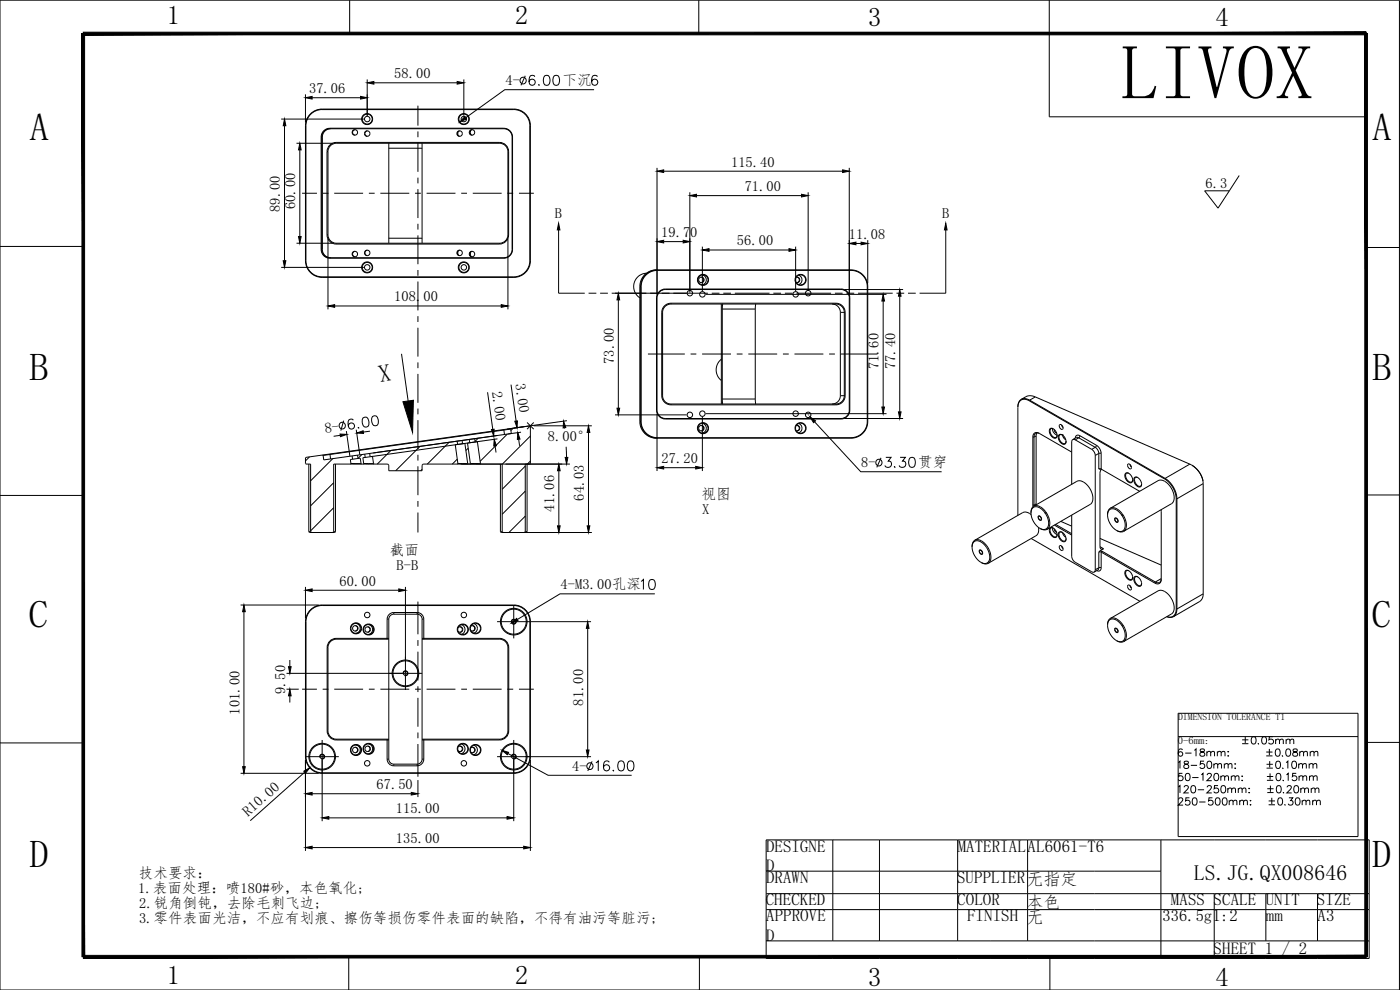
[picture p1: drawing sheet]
<svg xmlns="http://www.w3.org/2000/svg" width="420mm" height="297mm" viewBox="0 0 420 297" stroke-linecap="round" stroke-linejoin="round" font-family="sans-serif">
<!-- layer: 0 -->
<g fill="none" stroke="#000" stroke-width=".3">
<path d="M0 .1h420v296.9h-420zM104.9 .1v10M209.7 .1v10M314.9 .1v34.9h95.1M84.4 35.7h24.8M85.4 37.7v40.5M91.7 28.3v8.4M91.7 37.7v40.5M91.7 37.7h.1M91.8 37.7v40.5M93.7 29.3h14.5M96.7 32.9h57.5"/>
<path d="M96.7 32.9a4.9 4.9 0 0 0-4.9 4.8M96.7 32.7v.2M96.7 32.7h57.5M96.7 32.7a5 5 0 0 0-5 5M99 38.5a2.64 2.64 0 0 0-2.6 2.6M99 38.5v.1M99 38.5h52.2M99 38.6a2.49 2.49 0 0 0-2.4 2.5v33.7a2.49 2.49 0 0 0 2.4 2.5M99 38.6a2.5 2.5 0 0 0-2.3 2.5M99 38.6h52.2M99.2 38.6h-.2M110.2 39.3a.82 .82 0 0 1 .8 .8 .82 .82 0 0 1-.8 .8"/>
<path d="M110.2 39.3a.82 .82 0 0 0-.8 .8 .82 .82 0 0 0 .8 .8M110.2 23.8v10.9M110.2 39.3a.83 .83 0 0 0-.7 .8 .83 .83 0 0 0 .7 .8M110.3 39.3h.1M111.7 35.7h.1M112.2 24.8h25M137.5 39.5v1.2M137.5 35.7a1.65 1.65 0 0 0 1.7 1.7 1.65 1.65 0 0 0 1.6-1.7M137.5 35.7a1.65 1.65 0 0 1 1.7-1.6 1.65 1.65 0 0 1 1.6 1.6M137.5 35.7h.2M138 39.3a.83 .83 0 0 0-.7 .8 .83 .83 0 0 0 .7 .8M138 39.3h.1"/>
<path d="M139.2 23.8v10.9M140.7 35.7h.1M141.3 39l-.1 .7 .1 .7M151.2 38.5a2.64 2.64 0 0 1 2.6 2.6M151.2 38.5v.1M151.2 38.6a2.49 2.49 0 0 1 2.5 2.5M154.2 32.9a4.9 4.9 0 0 1 4.8 4.8M154.2 32.7v.2M154.2 32.7a5 5 0 0 1 5 5M157.6 22.7l-1.3 2.9M159 37.7h.2M159 37.7v40.5"/>
<path d="M159.2 37.7v40.5M160.5 23a.9 .9 0 0 0-1.3-.3 1.8 1.8 0 0 0 .4 2.9 .93 .93 0 0 0 1-.9 .93 .93 0 0 0-.8-1 .93 .93 0 0 0-1 .9M161.8 25.3v.3l.1-.1M163.5 22.7a.98 .98 0 0 1 1.4 .5 2.44 2.44 0 0 1-.3 2.3 .98 .98 0 0 1-1.4-.5 2.52 2.52 0 0 1 .3-2.3zM166.3 22.7a.98 .98 0 0 1 1.5 .5 2.44 2.44 0 0 1-.3 2.3 .98 .98 0 0 1-1.4-.5 2.52 2.52 0 0 1 .2-2.3zM178.3 26.9h-26.8l-11.9 8.5M179.3 23a.9 .9 0 0 0-1.3-.3 1.8 1.8 0 0 0 .4 2.9 .93 .93 0 0 0 1-.9 .93 .93 0 0 0-.8-1 .93 .93 0 0 0-1 .9M89 43h10.9M90 45v26M96.4 41.1v33.7M96.4 41.1h.3M96.7 41.1v33.7"/>
<path d="M98.1 45.5v25M98.1 45.5h.3M98.4 45.5v25M100.9 42.7v.3M100.9 42.7h49M100.9 42.7a2.75 2.75 0 0 0-2.8 2.8M100.9 43h49M100.9 43a2.5 2.5 0 0 0-2.5 2.5M110.3 40.9h.1M116.7 43v30M116.7 44.5h10M126.7 43v30"/>
<path d="M138 40.9h.1M149.9 42.7v.3M149.9 42.7a2.75 2.75 0 0 1 2.7 2.8M149.9 43a2.5 2.5 0 0 1 2.5 2.5M152.4 45.5v25M152.4 45.5h.2M152.6 45.5v25M153.7 41.1h.1M153.7 41.1v33.7M153.8 41.1v33.7M197.2 50.4v38M199.2 51.4h53.7"/>
<path d="M207 57.7v30.1M209 58.7h31.5M242.5 57.7v29.3M254.9 50.4v38M361.5 57.3h7.4l-3.4 5.1zM371.9 52.7l-3 4.6M0 73.9h25M89 73h10.9M91.7 78.2h.1M91.7 78.2a5 5 0 0 0 5 5M91.8 78.2a4.9 4.9 0 0 0 4.9 4.9M96.4 74.8a2.64 2.64 0 0 0 2.6 2.7"/>
<path d="M96.4 74.8h.3M96.7 74.8a2.48 2.48 0 0 0 2.3 2.5M98.1 70.5h.3M98.1 70.5a2.75 2.75 0 0 0 2.8 2.7M98.4 70.5a2.5 2.5 0 0 0 2.5 2.5M98.4 71.5v21.3M99 77.5h52.2M99 77.3v.2M99 77.3h52.2M99 77.3h.2M100.9 73.2h49M100.9 73h49"/>
<path d="M100.9 73v.2M110.2 75.1a.83 .83 0 0 1 .8 .8 .83 .83 0 0 1-.8 .8M110.2 75.1a.83 .83 0 0 0-.8 .8 .83 .83 0 0 0 .8 .8M110.2 75.1a.82 .82 0 0 0-.7 .8 .82 .82 0 0 0 .7 .8M110.3 76.7h.1M110.3 75.1h.1M116.7 71.5h10M137.5 75.3v1.2M138 75.1a.82 .82 0 0 0-.7 .8 .82 .82 0 0 0 .7 .8M138 76.7h.1M138 75.1h.1M141.3 75.5l-.1 .7 .1 .7"/>
<path d="M149.9 73v.2M151.2 77.3v.2M152.4 70.5a2.5 2.5 0 0 1-2.5 2.5M152.4 71.5v21.3M152.4 70.5h.2M152.6 70.5a2.75 2.75 0 0 1-2.7 2.7M153.7 74.8a2.49 2.49 0 0 1-2.5 2.5M153.7 74.8h.1M153.8 74.8a2.64 2.64 0 0 1-2.6 2.7M159 78.2h.2M159 78.2a4.9 4.9 0 0 1-4.8 4.9M159.2 78.2a5 5 0 0 1-5 5"/>
<path d="M167.6 69v19M199.2 72.5h5.8M210.8 74v13.3M212.8 75h24M238.8 74v13.3M256.9 73.1h1.5M260.4 72v13M283.8 69v19M410 74.3h10M84.4 80.2h24.8M96.7 83.1v.1M96.7 83.1h57.5"/>
<path d="M96.7 83.2h57.5M100.4 91.8h50M111.7 80.2h.1M137.5 80.2a1.65 1.65 0 0 1 1.7-1.6 1.65 1.65 0 0 1 1.6 1.6M137.5 80.2a1.65 1.65 0 0 0 1.7 1.7 1.65 1.65 0 0 0 1.6-1.7M137.5 80.2h.2M140.7 80.2h.1M154.2 83.1v.1M184.6 88h21.4M185.6 90v32.5M192 86v40.5M192 86h.4"/>
<path d="M192.4 86v40.5M194 82a4 4 0 0 0-3.7 2.9 4 4 0 0 0 1.7 4.5M197 89.4v33.7M197 89.4h.2M197.2 89.4v33.7M197.3 81.1a4.9 4.9 0 0 0-4.9 4.9M197.3 81.1v-.1a5 5 0 0 0-5 5v40.5a4.8 4.8 0 0 0 5 4.8M197.3 81.1h58.1M198.6 93.7v25M198.6 93.7h.3M198.9 93.7v25M199.7 86.7a2.65 2.65 0 0 0-2.7 2.7"/>
<path d="M199.7 86.9a2.5 2.5 0 0 0-2.5 2.5M201.4 91.2a2.51 2.51 0 0 0-2.5 2.5M201.4 91a2.78 2.78 0 0 0-2.8 2.7M201.4 91v.2M201.4 91.2h49.5M201.4 91h49.5M209.3 84a1.67 1.67 0 0 1 1.7-1.7 1.67 1.67 0 0 1 1.6 1.7M209.3 84a1.67 1.67 0 0 0 1.7 1.6 1.67 1.67 0 0 0 1.6-1.6M209.3 84h.2M209.5 84a1.52 1.52 0 0 0 1.5 1.5 1.52 1.52 0 0 0 1.5-1.5M209.5 84a1.52 1.52 0 0 1 1.5-1.5 1.52 1.52 0 0 1 1.5 1.5M210.4 83.2h.1"/>
<path d="M210.5 84.8h-.1M210.5 83.1v.1M210.5 83.2a.83 .83 0 0 1 .7 .8 .83 .83 0 0 1-.7 .8M210.5 83.1a.83 .83 0 0 0-.8 .9 .83 .83 0 0 0 .8 .8M210.5 83.1a.83 .83 0 0 1 .8 .9 .83 .83 0 0 1-.8 .8M210.5 84.8h.1M210.7 82.5a1.5 1.5 0 0 1 1.3 1.5 1.5 1.5 0 0 1-1.3 1.5M211.8 88.3h54.3M212.5 84h.1M216.5 91.2v30M216.8 92.7v27M216.8 92.7h9.9"/>
<path d="M217 91.2l-.2 1.5M226.7 92.7v27M226.9 91.2l-.2 1.5M238.6 84a1.67 1.67 0 0 0 1.7 1.6 1.67 1.67 0 0 0 1.6-1.6M238.6 84a1.67 1.67 0 0 1 1.7-1.7 1.67 1.67 0 0 1 1.6 1.7M238.6 84h.1M238.7 84a1.52 1.52 0 0 0 1.6 1.5 1.52 1.52 0 0 0 1.5-1.5M238.7 84a1.52 1.52 0 0 1 1.6-1.5 1.52 1.52 0 0 1 1.5 1.5M239 84.8h.2M239.1 83.2h.1M239.2 84.8h-.1M239.2 83.1v.1"/>
<path d="M239.2 83.1a.83 .83 0 0 1 .8 .9 .83 .83 0 0 1-.8 .8M239.2 83.1l-.2 .1M239.2 84.8h.1M239.2 83.2a.83 .83 0 0 1 .7 .8 .83 .83 0 0 1-.7 .8M239.7 82.6a1.5 1.5 0 0 1 1 1.4 1.5 1.5 0 0 1-1 1.4M241.8 84h.1M249.7 91.2a2.49 2.49 0 0 1 2.5 2.5M250.9 91a2.78 2.78 0 0 1 2.7 2.7M250.9 91.2a2.51 2.51 0 0 1 2.5 2.5v25a2.49 2.49 0 0 1-2.5 2.5M250.9 91v.2M252.2 93.7h1.4M252.2 93.7v25"/>
<path d="M252.4 86.7h-52.7l52.7 .2M252.4 86.7v.2M252.4 86.7a2.65 2.65 0 0 1 2.6 2.7M252.4 86.9a2.5 2.5 0 0 1 2.5 2.5M253.4 86.9h17.6M253.6 93.7v25M254.9 89.4v33.7M254.9 89.4h.1M255 89.4v33.7M255.4 81h-58.4a5 5 0 0 0-5 5M255.4 81a5 5 0 0 1 5 5M255.4 81.1a4.9 4.9 0 0 1 4.9 4.9"/>
<path d="M255.4 81v.1M260.3 86h.1M260.3 86v40.5M260.4 86v40.5M265 90.3v31.8M270 88.9v34.7M120.5 106.2l2 14.1M146.3 117.7l1.6 11.1M153.4 115.4l1.5 10.9M198.6 118.7a2.78 2.78 0 0 0 2.8 2.8M198.6 118.7h.3M198.9 118.7a2.49 2.49 0 0 0 2.5 2.5"/>
<path d="M216.5 107.8a4 4 0 0 0 0 6.3M216.8 119.7l.2 1.5M216.8 119.7h9.9M226.7 119.7l.2 1.5M252.2 118.7a2.48 2.48 0 0 1-2.5 2.5M252.2 118.7h1.4M253.6 118.7a2.78 2.78 0 0 1-2.7 2.8M306.5 119.8l-.8 1-.2 1.3a2.07 2.07 0 0 1 1-2.1 2.07 2.07 0 0 1 2.4 .3M306.5 119.8l1.3-.2 1.2 .5M310.7 119.1l-2-.3-2.2 1M310.7 119.1l-1.7 1M310.7 119.1l46.4 20.2"/>
<path d="M92.7 139.2v20.3M92.9 137.1l-1.2 1.2M96.8 136.5l.2 .2M99 136.2l.2 1.5M99.9 137.6l-6.7 6.7M100.7 139.2v20.3M102.1 130.6l-2 .3M103.2 126.2l-.9 3M103.9 129.3l1.1 7.6M105.3 139.1l-.2-1.2 3-.4 .3 1.6M105.3 139.1l-.1 .1M105.3 139.1h3.1"/>
<path d="M105.7 136.8l.1 1M106 126.1a.88 .88 0 0 0-1.3-.1 1.8 1.8 0 0 0 .8 2.8 .93 .93 0 0 0 .9-1 .93 .93 0 0 0-1-.9 .93 .93 0 0 0-.9 1M106.9 128.9l1.1 7.6M107.6 128.2l.1 .2 .1-.1M108.4 139.1l.1 .1M108.6 136.4l-1.2 1.1-.1-.9M109 125.4a.97 .97 0 0 1 1.4 .2 2.44 2.44 0 0 1 .1 2.3 .98 .98 0 0 1-1.5-.2 2.49 2.49 0 0 1 0-2.3zM109.1 139.1l-.2-1.8 2.9-.4 .3 2.2M109.1 139.1h3M109.2 139.1l-.2 .1M109.5 136.3l.1 1M110.6 139.1v.1"/>
<path d="M110.9 136.1l.2 .9M111 129.4l-2 .2M111.8 125a.98 .98 0 0 1 1.5 .2 2.51 2.51 0 0 1 0 2.3 .97 .97 0 0 1-1.5-.2 2.46 2.46 0 0 1 0-2.3zM112.1 139.1l.1 .1M117.3 135.2l-4.1 4M126.1 133.9l-7.4 7.3M134.8 132.7l-6.6 6.5M136.6 133.5l2.9-.4 .9 6h-3zM137.2 132.4l.1 1M137.2 137.8l-1.4 1.4M137.4 139.1l-.1 .1M138.7 132.2l.1 .9"/>
<path d="M138.9 139.1v.1M140.4 139.1l.1 .1M140.5 134.5l-.7 .7M140.8 131.9l.2 .9M141.2 139.1h3M141.2 139.1l-.9-6.2 3-.4 .9 6.6M141.2 139.1l-.2 .1M142.5 131.6l.1 1M143.5 131.5l-.9 .9M144.2 139.1l.1 .1M148.6 133.8l.3 2M149.3 131.7l-38 5.3"/>
<path d="M150.2 139.2v20.3M150.7 139.2v20.3M151.2 128.9l.2 1.5M152.3 130.2l-8.2 8.2M153.3 128.7l.1 1.4-56.2 7.9-.2-1.4M153.3 128.7l-56.3 7.9M153.4 128.6l-.1 .1M154 128.5l-.7 .7M155.7 131.8l.2 2M156.4 129.7l-4 .5M157.6 139.9l-6.9 6.9M157.6 139.2v20.3"/>
<path d="M158.2 126.8l2 2M158.2 139.2v20.3M159 139.2l.2-11.3-.2-.1-67.2 9.4-.1 1.9 1.5 .1v20.3h-.5M159.2 130.8l-8.5 8.5M159.2 138.3l-.9 .9M160.2 127.8h17.4M160.2 126.8l-2 2M169.4 128.3v.3M169.9 134.1l.1 3.1M170.1 126.2l-17.9 2.5M171 139.2h-43.8l-.5 .5v1.5h-10v-1.5l-.5-.5h-16.1v20.3M176.6 129.8v28"/>
<path d="M184.6 124.5h21.4M192 126.5a5 5 0 0 0 5 5h58.4M192 126.5h.4M192.4 126.5a4.9 4.9 0 0 0 4.9 4.8M197 123.1h.2M197 123.1a2.65 2.65 0 0 0 2.7 2.6M197.2 124.1v17.2M197.2 123.1a2.5 2.5 0 0 0 2.5 2.5M197.3 131.3h58.1M201.4 121.2v.3M201.4 121.5h49.5M201.4 121.2h49.5"/>
<path d="M209.3 128.5a1.67 1.67 0 0 1 1.7-1.7 1.67 1.67 0 0 1 1.6 1.7M209.3 128.5a1.67 1.67 0 0 0 1.7 1.6 1.67 1.67 0 0 0 1.6-1.6M209.3 128.5h.2M209.5 128.5a1.52 1.52 0 0 0 1.5 1.5 1.52 1.52 0 0 0 1.5-1.5M209.5 128.5a1.52 1.52 0 0 1 1.5-1.5 1.52 1.52 0 0 1 1.5 1.5M210.4 127.6h.1M210.5 129.3h-.1M210.5 127.6v.1M210.5 127.7a.82 .82 0 0 1 .7 .8 .82 .82 0 0 1-.7 .8M210.5 127.7a.82 .82 0 0 0-.8 .8 .82 .82 0 0 0 .8 .8M210.5 127.7a.82 .82 0 0 1 .8 .8 .82 .82 0 0 1-.8 .8M210.5 129.3h.1"/>
<path d="M210.7 127a1.5 1.5 0 0 1 1.3 1.5 1.5 1.5 0 0 1-1.3 1.4M210.8 125.1v16.2M211.8 124.1h54.3M212.5 128.5h.1M238.6 128.5a1.67 1.67 0 0 1 1.7-1.7 1.67 1.67 0 0 1 1.6 1.7M238.6 128.5a1.67 1.67 0 0 0 1.7 1.6 1.67 1.67 0 0 0 1.6-1.6M238.6 128.5h.1M238.7 128.5a1.52 1.52 0 0 0 1.6 1.5 1.52 1.52 0 0 0 1.5-1.5M238.7 128.5a1.52 1.52 0 0 1 1.6-1.5 1.52 1.52 0 0 1 1.5 1.5M239 129.2l.2 .1M239.1 127.6h.1M239.2 129.3h-.1"/>
<path d="M239.2 127.6v.1M239.2 127.7a.82 .82 0 0 1 .8 .8 .82 .82 0 0 1-.8 .8M239.2 127.7h-.2M239.2 129.3h.1M239.2 127.7a.82 .82 0 0 1 .7 .8 .82 .82 0 0 1-.7 .8M239.7 127.1a1.5 1.5 0 0 1 1 1.4 1.5 1.5 0 0 1-1 1.4M241.8 128.5h.1M242.5 124.5h.1M242.5 124.4v.1M244.5 126.6l13.8 14.9h24.3M250.9 121.2v.3M252.4 125.6h-52.7v.1h52.7"/>
<path d="M252.4 125.6v.1M253.4 125.6h17.6M254.9 123.1h.1M254.9 123.1a2.5 2.5 0 0 1-2.5 2.5M255 123.1a2.65 2.65 0 0 1-2.6 2.6M255.4 131.3v.2M260.3 126.5a4.9 4.9 0 0 1-4.9 4.8M260.3 126.5h.1M260.4 126.5a5 5 0 0 1-5 5M264.4 137.4l-1.3 2.8M265.8 137.2h1.6l-.8 1.2a1.01 1.01 0 0 1 .8 1.5 1.01 1.01 0 0 1-1.7 0l-.1-.2M268.6 139.9l-.2 .2h.3"/>
<path d="M270.1 137.2h1.6l-.9 1.2a1.01 1.01 0 0 1 .9 1.5 1.01 1.01 0 0 1-1.7 0l-.2-.2M273.1 137.4a.97 .97 0 0 1 1.5 .4 2.52 2.52 0 0 1-.3 2.3 .97 .97 0 0 1-1.5-.4 2.44 2.44 0 0 1 .3-2.3zM305.5 122.1v32.5M305.5 122.1h.1M308.9 120.3l40.7 23.4M309 120.1l-.1 .2M309 120.1l40.7 23.4M310 131.2v20.4M310 131.2h.3M310.3 131.2v20.4M310.9 130.8l-.6 .4M310.9 130.8v20.4"/>
<path d="M311.2 129.9l-.3 .9M311.9 130a1.05 1.05 0 0 0-1.2 .1 1.05 1.05 0 0 0-.4 1.1M311.9 130h.1M311.9 130a1.19 1.19 0 0 0-1.4-.1 1.19 1.19 0 0 0-.5 1.3M311.9 130l9.7 5.6M316.1 128.6l.7 .8 .4 .9M316.1 128.6a.81 .81 0 0 0-1.1 .1 .81 .81 0 0 0 0 1.1l.6 1.2a.84 .84 0 0 0 1 .5 .84 .84 0 0 0 .7-.8M316.1 128.6v.1M316.1 128.6a.76 .76 0 0 0-.9 .3 .76 .76 0 0 0 0 1 1.42 1.42 0 0 0 1.9 1.2l.2-.7M317.2 130.3h.1M317.2 130.3v.1M317.3 130.4v.3"/>
<path d="M317.3 130.4h.1M318 127.5a.8 .8 0 0 1 .9 .4 .8 .8 0 0 1-.2 .9l-.6-.4zM318.6 127.5l.4 .8M318.8 130.5h.1M318.8 130.5a.75 .75 0 0 0-1 .2 .75 .75 0 0 0 .1 1l1 1.3M318.8 130.5a.83 .83 0 0 0-1.1 .1 .83 .83 0 0 0 0 1.1l.5 1 .6 .5M318.8 130.5l.7 .7 .4 1.1M318.9 133l-.1 .2M318.9 130.5l.3 .9 .7 .6M319.9 132.3l-.3 .8-.7-.1M319.9 132.3v.6l-.3 .4-.8-.1M319.9 132.3h.1"/>
<path d="M321.9 131.9l-.3 .7v12.7M321.9 131.9l.8 .1M322.7 132l4.9 2.8M323.8 131.4l-.7-.2-1.2 .7M323.8 131.4l-1.1 .6M323.8 131.4l4.9 2.8M324.1 130.7l-.9-.1-.5 .9M324.1 130.7l-.3 .7M324.1 130.7l5 2.9M327.6 134.8l.8 .8 .3 1.1M328.7 134.2l.7 .8 .4 1M328.7 134.2l-1.1 .6"/>
<path d="M328.7 136.7v34.3M329.1 133.6l1 1.1 .4 1.3M329.1 133.6l-.4 .6M329.8 136h.7M329.8 136l-1.1 .7M329.8 136v4.7M330.5 136v4.7M338.5 139.3a.8 .8 0 0 1 .9 .4 .8 .8 0 0 1-.2 1l-.7-.7zM339.1 139.4l.4 .7M357.1 139.3l.5 .2M357.1 139.3l-7.4 4.2M357.6 139.5a6.8 6.8 0 0 1 3.5 5.6"/>
<path d="M0 148.6h25M92.7 159.5l.2 .3h7.5l.3-.3M93.2 159.5l.3 .3M100.1 144.8l-6.9 7M100.1 152.3l-6.9 7M100.1 159.5h.6M100.1 159.5l-.2 .3M126.7 140.8l-.5 .4M150.2 159.5l.2 .3h27.2M150.2 159.5h.5M150.7 159.5l.3 .3M157.6 147.4l-6.9 6.9"/>
<path d="M157.6 154.9l-4.9 4.9M157.6 159.5h.6M157.6 159.5l-.2 .3M158.2 159.5l-.3 .3M167.7 141.2v16.6M199.2 140.3h9.6M309.4 153.7a1.82 1.82 0 0 1 1.1-2 1.82 1.82 0 0 1 2.2 .7 5.2 5.2 0 0 1 1.9 6.1l-.9 .5-1.5-.4M309.4 153.9a5.8 5.8 0 0 0 2.7 4.6M309.4 153.7v.2M309.4 153.7a1.63 1.63 0 0 1 1-1.6 1.63 1.63 0 0 1 1.9 .4l1.4 1.4M310 151.6v.5M310 151.6h.3"/>
<path d="M310.3 151.6v.2M310.9 151.2l.1 .2M310.9 151.2l-.6 .4M311.6 154.9a.73 .73 0 0 1 .8 .3 .73 .73 0 0 1-.1 .9l-.6-.4zM311.7 155a.57 .57 0 0 1 .7 .3 .57 .57 0 0 1-.3 .7l-.3-.4zM312.1 158.5l.1 .1M312.2 158.6h.1M313.7 153.9v.1M313.7 153.9h.1M313.7 154a3.7 3.7 0 0 1 .4 4.6 1.65 1.65 0 0 1-1.8 0M316.1 158.4a.82 .82 0 0 0-1.1 .1 .82 .82 0 0 0 0 1.1l.6 1.2a.86 .86 0 0 0 1.1 .5 .86 .86 0 0 0 .6-1.1M316.1 158.4l.7 .8 .4 .9"/>
<path d="M316.1 158.5h.1M316.1 158.5a.76 .76 0 0 0-1 .2 .76 .76 0 0 0 .1 1 1.42 1.42 0 0 0 1.9 1.2l.2-.7M316.4 157.6l5.2 2.9M316.8 157.3l4.8 2.8M318.4 156.4l3.2 1.5M318.8 159.7a.75 .75 0 0 0-1 .3 .75 .75 0 0 0 .1 .9l1 1.3M318.8 159.7a.84 .84 0 0 0-1.1 .2 .84 .84 0 0 0 0 1.1l.3 .7 .8 .7M318.8 159.7h.1M318.8 159.7l.7 .8 .4 1M318.9 159.8l.3 .8 .7 .6M321.6 154.5v12.4l.2 .8 .9 1 4.9 2.9h.8M329.8 140.7l.7 .1"/>
<path d="M329.8 140.7h.7M330.5 140.7l11.5 6.7M330.5 140.8l.1 .1M330.5 140.8l-.4 1.2v22M332.4 154.3a1.82 1.82 0 0 1 1.1-1.9 1.82 1.82 0 0 1 2.2 .6 5.2 5.2 0 0 1 1.9 6.1l-.5 .4-.6 .1-1.3-.4M332.4 154.5a5.9 5.9 0 0 0 2.6 4.6M332.4 154.3v.2M332.4 154.3a1.68 1.68 0 0 1 1.2-1.7 1.68 1.68 0 0 1 1.9 .7l1.1 1.2M334.6 155.5a.74 .74 0 0 1 .8 .4 .74 .74 0 0 1-.2 .8l-.5-.4zM334.7 155.6a.57 .57 0 0 1 .7 .3 .57 .57 0 0 1-.3 .7l-.4-.5zM335 159.1l.2 .1M335.1 159.1l.1 .1"/>
<path d="M335.2 159.2h.1M336.6 154.5h.1M336.6 154.5l.1 .1M336.7 154.6a3.7 3.7 0 0 1 .4 4.6 1.65 1.65 0 0 1-1.8 0M338.8 142a.76 .76 0 0 0-1 .3 .76 .76 0 0 0 .1 .9l1 1.3M338.8 142a.84 .84 0 0 0-1.2 .2 .84 .84 0 0 0 .1 1.1l.5 .9 .6 .5M338.8 142h.1M338.8 142l.7 .8 .4 1M338.9 144.5l.8 .1 .2-.8v.6l-.3 .4-.8-.1M338.9 144.5l-.1 .2M339.9 143.8h.1M341.4 143.3a.82 .82 0 0 0-1 .1 .82 .82 0 0 0-.1 1.1l.7 1.1a.85 .85 0 0 0 1 .6 .85 .85 0 0 0 .6-1"/>
<path d="M341.4 143.3l.8 .7 .4 1M341.4 143.3h.1M341.4 143.3a.76 .76 0 0 0-.9 .2 .76 .76 0 0 0 .1 1 1.42 1.42 0 0 0 1.8 1.3l.2-.6M342.6 145v.1M342.6 145h.1M342.6 145.1h.1M342.6 145.1v.1M348.5 152.9v20.9M349.6 143.7a7.6 7.6 0 0 1 3.4 6M349.7 143.5a7.8 7.8 0 0 1 3.5 6.2M349.7 143.5l-.1 .2M353 149.7h.2"/>
<path d="M353 149.7v33M353.2 149.7v33M361.1 145.1l-7.9 4.6M361.1 145.1v33.1M410 148.5h10M91.7 176.1v9.4M93.7 177.1h26M121.7 176.1v22.4M192.4 174.4l.7-.5v3M195.1 174a.98 .98 0 0 1 1.4 .4 2.44 2.44 0 0 1-.3 2.3 .98 .98 0 0 1-1.4-.4 2.52 2.52 0 0 1 .3-2.3zM196.5 178.2h-28.4l-12.9 7.7M291.7 163.9a1.82 1.82 0 0 1 1.2-1.9 1.82 1.82 0 0 1 2.1 .6 5.3 5.3 0 0 1 2 6.1l-.6 .4-.6 .1-1.2-.4"/>
<path d="M291.7 163.9a5.8 5.8 0 0 0 2.7 4.8M291.7 163.9a1.64 1.64 0 0 1 1.1-1.6 1.64 1.64 0 0 1 1.8 .4l1.4 1.4M291.7 163.9v.2M291.7 163.9h.1M293.9 165.1a.74 .74 0 0 1 .9 .4 .74 .74 0 0 1-.2 .8l-.7-.6zM294 165.2a.57 .57 0 0 1 .7 .3 .57 .57 0 0 1-.2 .7l-.5-.5zM294.4 168.7l.2 .1M294.6 168.8h.1M296 164.1h.1M296 164.1v.1M296 164.2a3.7 3.7 0 0 1 .4 4.6 1.63 1.63 0 0 1-1.8 0M309.5 161.6l32.6 18.8"/>
<path d="M317.2 160.1h.1M317.2 160.1v.1M317.3 160.2h.1M318 163.8a.8 .8 0 0 1 .9 .4 .8 .8 0 0 1-.2 1l-.6-.5zM318.6 163.8l.4 .8M318.9 162.2l-.1 .2M319.9 161.5l-.2 .8-.8-.1M319.9 161.5v.6l-.3 .4-.8-.1M319.9 161.5h.1M328.7 171l-.3 .6M329.8 165.6h.7M329.8 170.3h.7"/>
<path d="M329.8 170.3l-.3 .7-1.1 .6M329.8 165.6v4.7M329.8 170.3l-1.1 .7M330.1 164l.3 .7 .8-.1M330.1 164l1.1 .6M330.1 161.6l18.4 8M330.2 165.2l.4 .1M330.2 165.2l-.4 .4M330.5 170.3l-.4 .9h-1M330.5 165.6l16.1 9.3M330.5 165.6v4.7M330.6 165.3l16.1 9.3"/>
<path d="M330.6 165.3l-.1 .3M331.2 164.6l-1 .6M338.5 175.6a.8 .8 0 0 1 .9 .4 .8 .8 0 0 1-.2 1l-.7-.7zM338.8 171.2a.76 .76 0 0 0-1 .3 .76 .76 0 0 0 .1 1l1 1.3M338.8 171.2a.84 .84 0 0 0-1.2 .2 .84 .84 0 0 0 .1 1.1l.5 .9 .6 .5M338.8 171.2h.1M338.8 171.3h.1M338.8 171.3l.7 .7 .4 1M338.9 173.8h.8l.2-.7v.6l-.3 .3-.8-.1M338.9 173.8l-.1 .1M339.1 175.7l.4 .8M339.9 173h.1"/>
<path d="M341.4 173.1l.8 .7 .4 1.1M341.4 173.1a.82 .82 0 0 0-1 .1 .82 .82 0 0 0-.1 1.1l.7 1.1a.85 .85 0 0 0 1 .6 .85 .85 0 0 0 .6-1M341.4 173.1h.1M341.4 173.1a.76 .76 0 0 0-.9 .2 .76 .76 0 0 0 .1 1 1.42 1.42 0 0 0 1.8 1.3l.2-.6M342.6 174.9h.1M342.6 174.9v.1M346.7 174.6l-.1 .3M348.5 173.8a1.05 1.05 0 0 1-.6 1 1.05 1.05 0 0 1-1.2-.2M348.5 173.8a1.19 1.19 0 0 1-.6 1.3 1.19 1.19 0 0 1-1.3-.2M348.5 173.6l-1.8 1M348.5 173.8h.1M361.1 178.2l-.3 1.3-.7 1-7.9 4.5"/>
<path d="M361.1 178.2l-7.9 4.5M72.2 181.5h23.5M73.2 183.5v46.5M87 198v2M91.7 186.5v40.5M91.7 186.5h.1M91.8 186.5v40.5M96.7 181.7h57.5M96.7 181.5a5 5 0 0 0-5 5M96.7 181.7a4.9 4.9 0 0 0-4.9 4.8M98.2 194.3v25M98.2 194.3h.2"/>
<path d="M98.4 194.3v25M100.9 191.5v.3M100.9 191.8h15.8M100.9 191.5h15.8M100.9 191.5a2.75 2.75 0 0 0-2.7 2.8M100.9 191.8a2.5 2.5 0 0 0-2.5 2.5M110.3 188.1h.1M110.3 188.1a.83 .83 0 0 1 .7 .8 .83 .83 0 0 1-.7 .8M110.3 189.7h.1M110.5 187.4h.1M110.6 187.4a1.49 1.49 0 0 1 1.2 1.5 1.49 1.49 0 0 1-1.2 1.5M110.6 190.4h-.1"/>
<path d="M110.6 187.4a1.5 1.5 0 0 0-1.5 1.5 1.5 1.5 0 0 0 1.5 1.5M110.6 187.2a1.65 1.65 0 0 1 1.7 1.7 1.65 1.65 0 0 1-1.7 1.6M110.6 187.2a1.65 1.65 0 0 0-1.6 1.7 1.65 1.65 0 0 0 1.6 1.6M110.6 187.4a1.5 1.5 0 0 1 1.5 1.5 1.5 1.5 0 0 1-1.5 1.5M110.6 187.2v.2M110.6 190.4v.1M116.7 185.8v42M116.7 185.8h-.5v6M118.2 183.8v.5M118.2 183.8h7v.5h-7M118.2 183.8a1.99 1.99 0 0 0-2 2M118.2 184.3a1.5 1.5 0 0 0-1.5 1.5"/>
<path d="M125.2 183.8a1.99 1.99 0 0 1 2 2M125.2 184.3a1.5 1.5 0 0 1 1.5 1.5M126.7 185.8v42M126.7 191.8h23.2M126.7 191.5h23.2M126.7 185.8h.5M127.2 185.8v6M137.5 189.5l.6 .2M138 188.1h.1M138 188.1a.83 .83 0 0 1 .7 .8 .83 .83 0 0 1-.7 .8M138 189.7h.1M138.1 188.1a.83 .83 0 0 1 .8 .8 .83 .83 0 0 1-.8 .8"/>
<path d="M138.1 188.1l-.6 .2M138.5 187.4a1.51 1.51 0 0 1 1.1 1.5 1.51 1.51 0 0 1-1.1 1.4M138.9 187.4a1.5 1.5 0 0 0-1.5 1.5 1.5 1.5 0 0 0 1.5 1.5M138.9 187.2a1.65 1.65 0 0 0-1.7 1.7 1.65 1.65 0 0 0 1.7 1.6M138.9 187.2a1.65 1.65 0 0 1 1.7 1.7 1.65 1.65 0 0 1-1.7 1.6M138.9 187.4a1.5 1.5 0 0 1 1.5 1.5 1.5 1.5 0 0 1-1.5 1.5M138.9 187.2v.2M138.9 190.4v.1M149.9 191.5v.3M149.9 191.5a2.75 2.75 0 0 1 2.8 2.8M149.9 191.8a2.5 2.5 0 0 1 2.5 2.5M152.4 194.3v25"/>
<path d="M152.4 194.3h.3M152.7 194.3v25M154.2 181.5a5 5 0 0 1 5 5v40.5a5 5 0 0 1-5 5h-57.5a5 5 0 0 1-5-5M154.2 181.7a4.9 4.9 0 0 1 4.8 4.8M159 186.5v40.5a4.9 4.9 0 0 1-4.8 4.9h-57.5a4.9 4.9 0 0 1-4.9-4.9M159 186.5h18.4M176.4 188.5v36.5M332.4 187.4a1.82 1.82 0 0 1 1.1-2 1.82 1.82 0 0 1 2.2 .7 5 5 0 0 1 1.8 6.1l-1 .5-1.3-.4M332.4 187.6a5.9 5.9 0 0 0 2.8 4.7M332.4 187.4v.2M332.4 187.4a1.63 1.63 0 0 1 1-1.6 1.63 1.63 0 0 1 1.9 .4l1.3 1.4M334.6 188.5a.74 .74 0 0 1 .8 .4 .74 .74 0 0 1-.2 .9l-.5-.4z"/>
<path d="M334.7 188.6a.57 .57 0 0 1 .7 .3 .57 .57 0 0 1-.3 .8l-.4-.5zM335.1 192.2l.1 .1M335.2 192.3h.1M336.6 187.6h.1M336.6 187.6l.1 .1M336.7 187.7a3.7 3.7 0 0 1 .4 4.6l-.8 .2-1-.2M353 182.7a2.05 2.05 0 0 1-2.8 2.3 2.26 2.26 0 0 0 2 0M353 182.7h.2M353.2 182.7l-.3 1.5-.7 .8M86 202h34.7M86 206.8h3.7M87 208.8v2"/>
<path d="M98.2 219.3a2.75 2.75 0 0 0 2.7 2.7M98.2 219.3h.2M98.4 219.3a2.5 2.5 0 0 0 2.5 2.5M121 202.2a.75 .75 0 0 1 .6-.9 .75 .75 0 0 1 .8 .8 .75 .75 0 0 1-.9 .6M152.4 219.3a2.5 2.5 0 0 1-2.5 2.5M152.4 219.3h.3M152.7 219.3a2.75 2.75 0 0 1-2.8 2.7M353.6 214h54v37h-54zM0 222.9h25M72.2 232h23.5M91.5 231.7l-16.4 14.5M91.7 228v27.3"/>
<path d="M91.7 227h.1M93.7 238.2h29.7M96 227.2a.75 .75 0 0 1 .6-.9 .75 .75 0 0 1 .8 .8 .75 .75 0 0 1-.9 .6M96.7 227h-.1M96.7 228v18.4M100.9 221.8v.2M100.9 222h15.8M100.9 221.8h15.8M110.3 223.8v.1M110.3 223.9a.83 .83 0 0 1 .7 .8 .83 .83 0 0 1-.7 .8M110.3 225.5h.1M110.5 223.2h.1"/>
<path d="M110.6 223.2a1.5 1.5 0 0 1 1.2 1.5 1.5 1.5 0 0 1-1.3 1.5M110.6 223.2a1.5 1.5 0 0 0-1.5 1.5 1.5 1.5 0 0 0 1.5 1.5M110.6 223a1.65 1.65 0 0 1 1.7 1.7 1.65 1.65 0 0 1-1.7 1.6M110.6 223a1.65 1.65 0 0 0-1.6 1.7 1.65 1.65 0 0 0 1.6 1.6M110.6 223.2a1.5 1.5 0 0 1 1.5 1.5 1.5 1.5 0 0 1-1.5 1.5M110.6 223v.2M110.6 226.2v.1M116.2 221.8v6h.5M116.2 227.8a1.99 1.99 0 0 0 2 2M116.7 227.8a1.5 1.5 0 0 0 1.5 1.5M118.2 229.3h7v.5h-7zM125.4 234.1v5"/>
<path d="M126.7 227.8h.5M126.7 222h23.2M126.7 221.8h23.2M126.7 227.8a1.5 1.5 0 0 1-1.5 1.5M127.2 227.8a1.99 1.99 0 0 1-2 2M127.2 221.8v6M137.5 225.3l.6 .2M138 223.8v.1M138 223.9a.83 .83 0 0 1 .7 .8 .83 .83 0 0 1-.7 .8M138 225.5h.1M138.1 223.9a.83 .83 0 0 1 .8 .8 .83 .83 0 0 1-.8 .8M138.1 223.9l-.6 .2"/>
<path d="M138.5 223.2a1.5 1.5 0 0 1 1.1 1.5 1.5 1.5 0 0 1-1.1 1.4M138.9 223.2a1.5 1.5 0 0 0-1.5 1.5 1.5 1.5 0 0 0 1.5 1.5M138.9 223.2a1.5 1.5 0 0 1 1.5 1.5 1.5 1.5 0 0 1-1.5 1.5M138.9 223a1.65 1.65 0 0 0-1.7 1.7 1.65 1.65 0 0 0 1.7 1.6M138.9 223a1.65 1.65 0 0 1 1.7 1.7 1.65 1.65 0 0 1-1.7 1.6M138.9 223v.2M138.9 226.2v.1M149.9 221.8v.2M152.4 226.1l12.1 6.5h25.1M153.5 227.2a.75 .75 0 0 1 .6-.9 .75 .75 0 0 1 .8 .8 .75 .75 0 0 1-.9 .6M154.2 228v18.4M157.6 227h19.8"/>
<path d="M159.2 228v27.3M177.7 228.4l-1.3 2.9M178.8 228.9l.7-.6v3M182.8 228.7a.87 .87 0 0 0-1.3-.3 1.79 1.79 0 0 0 .5 2.9 .93 .93 0 0 0 1-.9 .93 .93 0 0 0-.9-1 .93 .93 0 0 0-1 .9M184.1 231l-.1 .2h.3M185.8 228.4a.97 .97 0 0 1 1.5 .5 2.52 2.52 0 0 1-.3 2.3 .97 .97 0 0 1-1.5-.5 2.44 2.44 0 0 1 .3-2.3zM188.7 228.4a.97 .97 0 0 1 1.4 .5 2.52 2.52 0 0 1-.3 2.3 .97 .97 0 0 1-1.4-.5 2.44 2.44 0 0 1 .3-2.3zM353.6 221h54M353.6 228.8l.5-.4v2.2M353.6 236.1l.5-.4v2.2M353.7 239.9l.4-.5h.5l.4 .4-.3 .7-1.1 1.1h1.5M354.9 225l-.1-.2a.7 .7 0 0 0-1.1 .3 1.28 1.28 0 0 0 .5 1.8 .68 .68 0 0 0 .8-.6 .68 .68 0 0 0-.7-.8 .68 .68 0 0 0-.7 .7"/>
<path d="M354.9 232h-1.1l-.1 1a.77 .77 0 0 1 1.2 0 .77 .77 0 0 1-.2 1.1 .77 .77 0 0 1-1.1-.3M355.4 236.2l.4-.5h.4l.4 .4-.3 .8-1 1h1.5M355.5 228.5v.6l.6 .2a.63 .63 0 0 1 .7 .6 .63 .63 0 0 1-.6 .7l-.7-.1-.2-.3a1.1 1.1 0 0 1 1.2-1.1l.1-.4a.84 .84 0 0 0-1.1-.2zM355.7 226h1.9M356 232.1a.71 .71 0 0 1 1.1 .4l.1 .5a.95 .95 0 0 1-.9 1.2 1.42 1.42 0 0 1-.3-2.1zM357 239.4h-1.1l-.1 .9a.78 .78 0 0 1 1.2 0 .78 .78 0 0 1-.2 1.1 .78 .78 0 0 1-1.1-.3M357.4 229.6h1.9M357.7 235.8a.72 .72 0 0 1 1 .3l.1 .6a.95 .95 0 0 1-.8 1.2 1.41 1.41 0 0 1-.3-2.1zM357.8 233.3h1.9M358.1 239.5a.71 .71 0 0 1 1.1 .3l.1 .5a.95 .95 0 0 1-.9 1.3 1.42 1.42 0 0 1-.3-2.1zM358.4 225.1l.5-.4v2.2M359.5 237h1.9"/>
<path d="M360.3 224.8v.6l.6 .2a.63 .63 0 0 1 .7 .6 .63 .63 0 0 1-.6 .7l-.7-.1-.2-.3a1.09 1.09 0 0 1 1.3-1.1l.1-.4a.83 .83 0 0 0-1.2-.2zM360.5 232.5l.5-.5v2.2M361.4 228.4h-1.1l-.1 .9a.78 .78 0 0 1 1.2 0 .78 .78 0 0 1-.2 1.2 .78 .78 0 0 1-1.1-.3M362.2 225.9l.5-.5 .5 .1 .1 1.4M362.2 225.4v1.5M362.3 232.6l.4-.6 .6 .1 .3 .4-.4 .7-1 1h1.5M362.3 236.2l.4-.5h.4l.5 .4-.4 .8-1 1h1.5M362.5 228.5a.72 .72 0 0 1 1.1 .3l.1 .5a.95 .95 0 0 1-.9 1.3 1.4 1.4 0 0 1-.3-2.1zM363.3 225.9l.6-.5 .5 .1 .1 1.4M363.9 239.4h-1.1l-.1 .9a.77 .77 0 0 1 1.2 0 .77 .77 0 0 1-.2 1.2 .77 .77 0 0 1-1.1-.4M364.3 229.5l.5-.4 .5 .1 .1 1.4M364.3 229.1v1.5"/>
<path d="M364.6 232.1a.71 .71 0 0 1 1.1 .4l.1 .5a.95 .95 0 0 1-.9 1.2 1.4 1.4 0 0 1-.3-2.1zM365 239.5a.71 .71 0 0 1 1.1 .3l.1 .5a.94 .94 0 0 1-.9 1.3 1.4 1.4 0 0 1-.3-2.1zM365.3 225.9l.6-.5 .5 .1 .1 1.4M365.3 225.4v1.5M365.4 229.5l.6-.4 .5 .1 .1 1.4M365.5 235.7h-1l-.1 1a.78 .78 0 0 1 1.2-.1 .78 .78 0 0 1-.2 1.2 .78 .78 0 0 1-1.1-.3M366.4 233.2l.5-.4 .5 .1 .1 1.3M366.4 232.8v1.4M366.5 225.9l.5-.5 .5 .1 .1 1.4M366.7 235.8a.72 .72 0 0 1 1 .3l.2 .6a.95 .95 0 0 1-.9 1.2 1.4 1.4 0 0 1-.3-2.1zM367.1 239.5a.71 .71 0 0 1 1.1 .3l.1 .5a.94 .94 0 0 1-.9 1.3 1.4 1.4 0 0 1-.3-2.1zM367.4 229.5l.6-.4 .5 .1 .1 1.4"/>
<path d="M367.4 229.1v1.5M367.5 233.2l.6-.4 .5 .1 .1 1.3M368.5 225.5h.2zM368.5 226.8h.2zM368.5 236.9l.5-.5 .5 .1 .1 1.4M368.5 236.4v1.5M368.6 229.5l.5-.4 .5 .1 .1 1.4M369.5 233.2l.6-.4 .5 .1 .1 1.3M369.5 232.8v1.4M369.6 236.9l.6-.5 .5 .1 .1 1.4M370.6 229.2h.2zM370.6 230.5h.2z"/>
<path d="M370.7 233.2l.5-.4 .5 .1 .1 1.3M371.6 236.9l.6-.5 .5 .1 .1 1.4M371.6 236.4v1.5M372.7 232.9h.2zM372.8 234v.2zM372.8 236.9l.5-.5 .5 .1 .1 1.4M372.8 222h1.9M372.8 223.1h1.9M373.7 221v1.9M374.8 236.5h.2zM374.8 237.8h.2zM375.8 221.1a.71 .71 0 0 1 1.1 .4l.1 .5a.95 .95 0 0 1-.9 1.2 1.4 1.4 0 0 1-.3-2.1z"/>
<path d="M377.7 223l.1 .1M379 221.1a.71 .71 0 0 1 1 .4l.1 .5a.95 .95 0 0 1-.8 1.2 1.4 1.4 0 0 1-.3-2.1zM380 225.6h1.9M380 226.8h1.9M380.1 229.3h1.9M380.1 230.5h1.9M380.2 233h1.9M380.2 234.1h1.9M380.3 236.7h1.9M380.3 237.8h1.9M380.9 224.7v1.9M381.1 228.4v1.9"/>
<path d="M381.2 232v1.9M381.3 235.7v1.9M381.7 239.4v1.9M382 221h-1.1l-.1 1a.78 .78 0 0 1 1.2 0 .78 .78 0 0 1-.1 1.1 .78 .78 0 0 1-1.2-.3M382.8 222.2l.6-.4 .5 .1 .1 1.3M382.8 221.8v1.4M383 224.8a.71 .71 0 0 1 1.1 .3l.1 .5a.94 .94 0 0 1-.8 1.3 1.4 1.4 0 0 1-.4-2.1zM383.1 228.5a.71 .71 0 0 1 1.1 .3l.1 .5a.95 .95 0 0 1-.8 1.3 1.4 1.4 0 0 1-.4-2.1zM383.3 232.1a.71 .71 0 0 1 1 .4l.1 .5a.95 .95 0 0 1-.8 1.2 1.4 1.4 0 0 1-.3-2.1zM383.4 235.8a.72 .72 0 0 1 1 .3l.1 .6a.95 .95 0 0 1-.8 1.2 1.4 1.4 0 0 1-.3-2.1zM383.8 239.5a.71 .71 0 0 1 1 .3l.1 .5a.95 .95 0 0 1-.8 1.3 1.42 1.42 0 0 1-.3-2.1zM384 222.2l.5-.4 .5 .1 .1 1.3"/>
<path d="M384.9 226.7l.1 .1M385 230.4l.1 .1M385.1 234l.1 .1M385.2 237.7l.1 .1M386 222.2l.5-.4 .5 .1 .1 1.3M386 228.8l.5-.4v2.2M386 221.8v1.4M386.1 232.5l.5-.5v2.2M386.2 224.8a.71 .71 0 0 1 1 .3l.1 .5a.94 .94 0 0 1-.8 1.3 1.4 1.4 0 0 1-.3-2.1zM386.3 236.2l.4-.5h.4l.5 .4-.4 .8-1 1h1.5M386.8 239.4h1.2l-.7 .8a.73 .73 0 0 1 .6 1.2 .73 .73 0 0 1-1.3-.3M387.1 222.2l.6-.4 .5 .1 .1 1.3"/>
<path d="M388 228.5a.71 .71 0 0 1 1 .3l.1 .5a.95 .95 0 0 1-.8 1.3 1.42 1.42 0 0 1-.3-2.1zM388.2 224.8v.6l.6 .2a.63 .63 0 0 1 .6 .6 .63 .63 0 0 1-.5 .7l-.7-.1-.2-.3a1.09 1.09 0 0 1 1.2-1.1l.1-.4a.83 .83 0 0 0-1.1-.2zM388.6 235.8a.72 .72 0 0 1 1 .3l.2 .6a.95 .95 0 0 1-.9 1.2 1.41 1.41 0 0 1-.3-2.1zM389 232h-1l-.1 1a.77 .77 0 0 1 1.1 0 .77 .77 0 0 1-.1 1.1 .77 .77 0 0 1-1.1-.3M389 239.5a.71 .71 0 0 1 1.1 .3l.1 .5a.95 .95 0 0 1-.9 1.3 1.42 1.42 0 0 1-.3-2.1zM389.8 229.5l.5-.4 .5 .1 .1 1.4M389.8 229.1v1.5M389.9 233.2l.5-.4 .5 .1 .1 1.3M389.9 232.8v1.4M390.1 225.9l.5-.5 .5 .1 .1 1.4M390.1 225.4v1.5M390.4 236.9l.5-.5 .5 .1 .1 1.4"/>
<path d="M390.4 236.4v1.5M390.9 229.5l.5-.4 .6 .1v1.4M391 233.2l.5-.4 .5 .1 .2 1.3M391.2 225.9l.5-.5 .6 .1 .1 1.4M391.5 236.9l.5-.5 .6 .1 .1 1.4M392.9 229.5l.5-.4 .5 .1 .1 1.4M392.9 229.1v1.5M393 233.2l.5-.4 .5 .1 .1 1.3M393 232.8v1.4M393.2 225.9l.5-.5 .6 .1 .1 1.4M393.2 225.4v1.5M393.5 236.9l.5-.5 .6 .1 .1 1.4"/>
<path d="M393.5 236.4v1.5M394 229.5l.6-.4 .5 .1 .1 1.4M394.1 233.2l.6-.4 .5 .1 .1 1.3M394.4 225.9l.5-.5 .5 .1 .1 1.4M394.7 236.9l.5-.5 .5 .1 .1 1.4M410 222.8h10M93.7 254.3h63.5M98.7 245.4h53.5M229.9 252h181v35.6h-181zM249.9 252v30.3M263.9 252v30.3M287.4 252v30.3"/>
<path d="M308.4 252v30.3M348.4 252v35.6M359.9 240.6h1.9M368.9 240.5l.5-.4 .6 .1 .1 1.4M368.9 240.1v1.5M370.1 240.5l.5-.4 .5 .1 .1 1.4M372 240.5l.6-.4 .5 .1 .1 1.4M372 240.1v1.5M373.2 240.5l.5-.4 .5 .1 .2 1.4M375.2 240.2h.2zM375.2 241.5h.2zM380.7 240.3h1.9"/>
<path d="M380.7 241.5h1.9M385.7 241.4l.1 .1M390.8 240.5l.5-.4 .5 .1 .2 1.4M390.8 240.1v1.5M392 240.5l.5-.4 .5 .1 .1 1.4M393.9 240.5l.6-.4 .5 .1 .1 1.4M393.9 240.1v1.5M395.1 240.5l.5-.4 .5 .1 .1 1.4M229.9 261.4h118.5M229.9 268.1h181M229.9 272.9h181M364.4 268.1v19.5"/>
<path d="M379.9 268.1v14.2M395.4 268.1v14.2M104.7 287v10M209.9 287v10M229.9 282.3h181M315.1 287v10"/>
<circle cx="110.2" cy="35.7" r="1.65"/>
<circle cx="110.2" cy="35.7" r="1.5"/>
<circle cx="110.2" cy="35.7" r=".82"/>
<circle cx="139.2" cy="35.7" r="1.5"/>
<circle cx="139.2" cy="35.7" r=".82"/>
<circle cx="157" cy="24.1" r=".99"/>
<circle cx="137.9" cy="40.1" r=".82"/>
<circle cx="137.9" cy="75.9" r=".82"/>
<circle cx="110.2" cy="80.2" r="1.65"/>
<circle cx="110.2" cy="80.2" r="1.5"/>
<circle cx="110.2" cy="80.2" r=".82"/>
<circle cx="139.2" cy="80.2" r="1.5"/>
<circle cx="139.2" cy="80.2" r=".82"/>
<circle cx="210.8" cy="88.3" r=".82"/>
<circle cx="238.8" cy="88.3" r=".82"/>
<circle cx="102.7" cy="127.7" r=".99"/>
<circle cx="210.8" cy="124.1" r=".82"/>
<circle cx="238.8" cy="124.1" r=".82"/>
<circle cx="263.8" cy="138.8" r=".99"/>
<circle cx="106.8" cy="188.5" r="1.66"/>
<circle cx="106.8" cy="188.5" r="1.51"/>
<circle cx="110.2" cy="184.5" r=".82"/>
<circle cx="110.3" cy="188.9" r=".82"/>
<circle cx="139.2" cy="184.5" r=".82"/>
<circle cx="142.7" cy="188.5" r="1.51"/>
<circle cx="142.7" cy="188.5" r="1.66"/>
<circle cx="154.2" cy="186.5" r="4"/>
<circle cx="154.2" cy="186.5" r="3.8"/>
<circle cx="154.2" cy="186.5" r=".63"/>
<circle cx="154.2" cy="186.5" r=".75"/>
<circle cx="121.7" cy="202" r="4"/>
<circle cx="121.7" cy="202" r="3.8"/>
<circle cx="121.7" cy="202" r=".63"/>
<circle cx="96.7" cy="227" r="4"/>
<circle cx="96.7" cy="227" r="3.8"/>
<circle cx="96.7" cy="227" r=".63"/>
<circle cx="106.8" cy="225" r="1.66"/>
<circle cx="106.8" cy="225" r="1.51"/>
<circle cx="110.2" cy="229" r=".82"/>
<circle cx="110.3" cy="224.7" r=".82"/>
<circle cx="139.2" cy="229" r=".82"/>
<circle cx="142.7" cy="225" r="1.66"/>
<circle cx="142.7" cy="225" r="1.51"/>
<circle cx="154.2" cy="227" r="4"/>
<circle cx="154.2" cy="227" r="3.8"/>
<circle cx="154.2" cy="227" r=".63"/>
<circle cx="177" cy="229.8" r=".99"/>
</g>
<g fill="#000" stroke="#000" stroke-width=".3">
<path d="M85.4 35.7l.4 2h-.8zM91.7 29.3l2-.4v.8zM110.2 24.8l2-.4v.8zM108.2 28.9l2 .4-2 .4zM139.4 35.1l.4 .7-1.8 .8zM137.2 24.4l2 .4-2 .4zM90 43l.4 2h-.8zM197.2 51.4l2-.4v.8zM207 58.7l2-.4v.8zM240.5 58.3l2 .4-2 .4zM252.9 51l2 .4-2 .4zM89.6 71h.8l-.4 2z"/>
<path d="M167.6 67l.4 2h-.8zM197.2 72.5l2-.4v.8zM205 72.1l2 .4-2 .4zM210.8 75l2-.4v.8zM236.8 74.6l2 .4-2 .4zM254.9 73.1l2-.4v.7zM258.4 72.7l2 .4-2 .3zM283.8 67l.4 2h-.8zM85 78.2h.8l-.4 2zM98.4 91.8l2-.4v.8zM150.4 91.4l2 .4-2 .4zM185.6 88l.4 2h-.8z"/>
<path d="M265 88.3l.5 2h-.8zM270 86.9l.4 2h-.8zM102.1 130.2l2 .1-1.9 .7zM107.1 129.9l1.9-.6 .1 .7zM120.9 120.5l3.2-.4-.3 9.6zM147.5 128.9l.8-.1-.1 2zM148.3 131.8l.7 1.9-.8 .1zM154.5 126.4l.8-.1-.1 2zM155.4 129.8l.7 1.9-.8 .1zM167.7 139.2l.4 2h-.8zM169.1 126.4l.7 1.9-.8 .1zM169.6 137.3l.8-.1-.4 2z"/>
<path d="M176.6 127.8l.4 2h-.8zM185.2 122.5h.8l-.4 2zM243.1 125.1l1.7 1.2-.6 .5zM264.7 122.1h.8l-.5 2zM269.6 123.6h.8l-.4 2zM167.3 157.8h.8l-.4 2zM176.2 157.8h.8l-.4 2zM197.2 140.3l2-.4v.8zM208.8 139.9l2 .4-2 .4zM91.7 177.1l2-.4v.8zM119.7 176.7l2 .4-2 .4zM73.2 181.5l.4 2h-.8z"/>
<path d="M153.5 186.9l1.5-1.4 .5 .7zM176.4 186.5l.4 2h-.8zM86.6 200h.8l-.4 2zM87 206.8l.4 2h-.8zM72.8 230h.8l-.4 2zM91.7 238.2l2-.4v.8zM91.2 231.4l1.7-1-1.2 1.6zM123.4 237.8l2 .4-2 .4zM150.7 225.1l1.9 .6-.4 .7zM176 225h.8l-.4 2zM91.7 254.3l2-.4v.8zM96.7 245.4l2-.4v.8z"/>
<path d="M152.2 245l2 .4-2 .4zM157.2 253.9l2 .4-2 .4z"/>
<path d="M24.6 10.1l.8 276.9v-276.9zM24.6 10.1l.8 276.9h-.8z"/>
<path d="M25 10.5h385v-.8zM25 9.7h385l-385 .8z"/>
<path d="M409.6 10.1l.8 276.9v-276.9zM409.6 10.1l.8 276.9h-.8z"/>
<path d="M25 286.6v.8l385-.8zM25 287.4l385-.8v.8z"/>
</g>
<!-- layer: 02___PRT_ALL_AXES -->
<g fill="none" stroke="#000" stroke-width=".3">
<path d="M106.5 38.9a.83 .83 0 0 0-.7 .8 .83 .83 0 0 0 .6 .8M106.6 38.9h-.1M125.4 31.7v6M125.4 39.4v1.8M141.7 38.9a.83 .83 0 0 0-.7 .8 .83 .83 0 0 0 .7 .8M141.7 38.9h.1M90.7 58h4.4M96.8 58h1.8M100.3 58h8.7M106.4 40.5h.1M106.5 40.5h.1M110.7 58h1.7"/>
<path d="M114.2 58h8.6M124.6 58h1.7M125.4 42.9v8.7M125.4 53.3v1.7M125.4 56.8v8.6M128 58h8.7M138.4 58h1.8M141.7 40.5h.1M141.9 58h8.6M152.3 58h1.7M155.7 58h4.5M106.4 77h.1"/>
<path d="M106.4 75.4a.83 .83 0 0 0-.6 .8 .83 .83 0 0 0 .6 .8M106.5 75.4a.83 .83 0 0 1 .8 .8 .83 .83 0 0 1-.8 .9M106.5 75.4a.83 .83 0 0 0-.8 .8 .83 .83 0 0 0 .8 .9M106.5 77h.1M106.5 75.4h-.1M106.6 75.4h-.1M125.4 67.1v1.8M125.4 70.6v8.7M141.7 77h.1M141.7 75.4a.83 .83 0 0 0-.7 .8 .83 .83 0 0 0 .7 .8M141.7 75.4h.1M125.4 81v1.7"/>
<path d="M125.4 84.5v8.6M125.4 94.9v1.7M125.4 98.3v8.7M125.4 108.7v1.8M125.4 112.2v8.7M194.5 106.2h11M207.3 106.2h1.7M210.7 106.2h8.7M221.1 106.2h1.7M224.6 106.2h8.6M235 106.2h1.7M238.4 106.2h8.7"/>
<path d="M248.8 106.2h1.8M252.3 106.2h11.1M125.4 122.6v1.7M125.4 126.1v8.6M125.4 136.4v1.8M125.4 139.9v8.7M315.9 128.6l.2 1 1.1 1M316.4 128.9l.2 .6 .5 .5M317.2 130.6h.1M125.4 150.3v1.7M125.4 153.8v6M309.4 154.4l-1.2-.7-1.2 .1-14.4 8.3"/>
<path d="M310.2 151.9l13-7.5a3.3 3.3 0 0 1 3.7 2 3.8 3.8 0 0 1 .4 4.9l-13.1 7.5M311.7 158.3v1.3l-.7 1.1-14.4 8.3M315.9 158.4l.4 1.3 .9 .7M316.4 158.7l.2 .6 .5 .5M333.2 152.5l14.4-8.3a3.3 3.3 0 0 1 3.7 2 3.8 3.8 0 0 1 .4 4.9l-14.5 8.3M317.2 160.4h.1M106.6 187.7h.1M106.6 189.3v.1M106.6 187.7a.83 .83 0 0 1 .7 .8 .83 .83 0 0 1-.7 .8M106.6 187.7a.83 .83 0 0 0-.8 .8 .83 .83 0 0 0 .8 .9M106.6 187.7a.83 .83 0 0 1 .9 .8 .83 .83 0 0 1-.9 .9M106.7 187h.1"/>
<path d="M106.8 187a1.5 1.5 0 0 1 1.3 1.5 1.5 1.5 0 0 1-1.3 1.5M106.8 190h-.1M121.7 197v10M125.4 180.5v9.8M125.4 192.1v1.7M125.4 195.5v8.7M141.7 187.7h.1M141.7 189.3v.1M141.8 187.7a.82 .82 0 0 1 .8 1.1 .82 .82 0 0 1-1.3 .4M141.8 187.7l-.5 .1M141.8 187.7a.83 .83 0 0 1 .7 .8 .83 .83 0 0 1-.7 .8M141.8 189.3h-.1"/>
<path d="M142.2 187.1a1.51 1.51 0 0 1 1.1 1.4 1.51 1.51 0 0 1-1.1 1.5M149.2 186.5h10M154.2 181.5v10M333.2 185.6l14.4-8.3a3.3 3.3 0 0 1 3.7 1.9 3.8 3.8 0 0 1 .4 4.9l-14.5 8.4M90.7 206.8h4.4M96.8 206.8h1.8M100.3 206.8h8.7M110.7 206.8h1.7M114.2 206.8h8.6M116.7 202h10M124.6 206.8h1.7M125.4 205.9v1.7"/>
<path d="M125.4 209.4v8.6M125.4 219.8v1.7M128 206.8h8.7M138.4 206.8h1.8M141.9 206.8h8.6M152.3 206.8h1.7M155.7 206.8h4.5M91.7 227h10M96.7 222v10M106.6 224.2h.1M106.6 225.8h.1M106.6 224.2a.83 .83 0 0 0-.8 .8 .83 .83 0 0 0 .8 .9"/>
<path d="M106.6 224.2a.83 .83 0 0 1 .9 .8 .83 .83 0 0 1-.9 .9M106.7 224.2a.82 .82 0 0 1 .6 .9 .82 .82 0 0 1-.7 .7M106.7 223.5h.1M106.8 223.5a1.5 1.5 0 0 1 1.3 1.5 1.5 1.5 0 0 1-1.3 1.5M106.8 226.5h-.1M125.4 223.2v9.9M141.3 224.3a.82 .82 0 0 1 1.3 .5 .82 .82 0 0 1-.8 1.1M141.3 225.7l.5 .1M141.7 224.2h.1M141.7 225.8h.1M141.8 224.2a.83 .83 0 0 1 .7 .8 .83 .83 0 0 1-.7 .8M141.8 225.8h-.1"/>
<path d="M142.2 223.6a1.5 1.5 0 0 1 1.1 1.4 1.5 1.5 0 0 1-1.1 1.5M149.2 227h10M154.2 222v10"/>
<circle cx="106.5" cy="39.7" r=".82"/>
<circle cx="141.6" cy="39.7" r=".82"/>
<circle cx="141.6" cy="76.2" r=".82"/>
<circle cx="207" cy="88" r=".82"/>
<circle cx="242.5" cy="88" r=".82"/>
<circle cx="207" cy="124.5" r=".82"/>
<circle cx="242.5" cy="124.5" r=".82"/>
</g>
<!-- layer: DEFAULT_3 -->
<g fill="none" stroke="#000" stroke-width=".3">
<path d="M167.6 88h7.9M176.6 88h2.4M180.1 88h2.3M183.6 88h10.4M195.1 88h2.3M198.6 88h2.3M202.1 88h10.3M213.6 88h2.3M217.1 88h2.3M220.5 88h10.4M232.1 88h2.3M235.6 88h2.3"/>
<path d="M239 88h10.4M250.6 88h2.3M254 88h2.3M257.5 88h10.4M269 88h2.4M272.5 88h2.3M276 88h7.8"/>
</g>
<text font-size="23.2" x="336.2" y="29.4">LIVOX</text>
<g font-size="11.7">
<text x="9" y="42.1">A</text>
<text x="411.9" y="42.1">A</text>
<text x="8.9" y="114.1">B</text>
<text x="411.9" y="114.1">B</text>
<text x="8.7" y="188.1">C</text>
<text x="411.7" y="188.1">C</text>
<text x="8.8" y="260.1">D</text>
<text x="411.8" y="260.1">D</text>
</g>
<g font-size="8">
<text x="50.1" y="7.2">1</text>
<text x="154.6" y="7.2">2</text>
<text x="260.6" y="7.8">3</text>
<text x="364.7" y="7.8">4</text>
<text x="50.1" y="295.2">1</text>
<text x="154.6" y="295.2">2</text>
<text x="260.6" y="295.8">3</text>
<text x="364.7" y="295.8">4</text>
</g>
<text font-size="7.3" x="116.7" y="109.1" transform="rotate(170 116.7 109.1)">X</text>
<text font-size="6.6" x="358.3" y="264">LS.JG.QX008646</text>
<text font-size="5.6" fill="#ff0" x="116.5" y="109.8" transform="rotate(172 116.5 109.8)">X</text>
<g font-size="5.1">
<text x="229.9" y="255.5">DESIGNE</text>
<text x="287.4" y="255.5">MATERIAL</text>
<text x="308.4" y="255.5">AL6061-T6</text>
<text x="229.9" y="261.4">D</text>
<text x="229.9" y="264.9">DRAWN</text>
<text x="287.2" y="264.9">SUPPLIER无指定</text>
<text x="229.8" y="271.7">CHECKED</text>
<text x="287.3" y="271.7">COLOR</text>
<text x="308.1" y="272.3">本色</text>
<text x="351.4" y="271.7">MASS SCALE UNIT</text>
<text x="395.2" y="271.7">SIZE</text>
<text x="229.9" y="276.4">APPROVE</text>
<text x="290.2" y="276.4">FINISH 无</text>
<text x="379.9" y="276.4">mm</text>
<text x="395.4" y="276.4">A3</text>
<text x="229.9" y="282.3">D</text>
<text x="364.2" y="286.2">SHEET 1 / 2</text>
</g>
<text font-size="5" x="348.9" y="276.3">336.5g1:2</text>
<g font-size="4.4">
<text x="118.3" y="23.5">58.00</text>
<text x="92.7" y="27.9">37.06</text>
<text x="151.7" y="25.6">4-</text>
<text x="168.8" y="25.6">下沉</text>
<text x="219.4" y="50">115.40</text>
<text x="223.5" y="57.3">71.00</text>
<text x="361.8" y="56.3">6.3</text>
<text x="84" y="63.6" transform="rotate(-90 84 63.6)">89.00</text>
<text x="88.6" y="62.8" transform="rotate(-90 88.6 62.8)">60.00</text>
<text x="166.5" y="65.5">B</text>
<text x="282.7" y="65.5">B</text>
<text x="198.4" y="71.1">19.70</text>
<text x="254.7" y="71.7">11.08</text>
<text x="221.1" y="73.6">56.00</text>
<text x="118.3" y="90.4">108.00</text>
<text x="184.2" y="109.2" transform="rotate(-90 184.2 109.2)">73.00</text>
<text x="263.7" y="110.8" transform="rotate(-90 263.7 110.8)">71.60</text>
<text x="268.7" y="110.8" transform="rotate(-90 268.7 110.8)">77.40</text>
<text x="147.7" y="117.7" transform="rotate(82 147.7 117.7)">2.00</text>
<text x="154.7" y="115.3" transform="rotate(82 154.7 115.3)">3.00</text>
<text x="97.7" y="129.9" transform="rotate(-8 97.7 129.9)">8-</text>
<text x="164.4" y="132.3">8.00°</text>
<text x="198.5" y="139">27.20</text>
<text x="258.5" y="140.2">8-</text>
<text x="275.6" y="140.2">贯穿</text>
<text x="210.5" y="149.8">视图</text>
<text x="166.3" y="153.5" transform="rotate(-90 166.3 153.5)">41.06</text>
<text x="175.2" y="150.3" transform="rotate(-90 175.2 150.3)">64.03</text>
<text x="210.7" y="154.3">X</text>
<text x="117" y="166.4">截面</text>
<text x="119" y="170.9">B-B</text>
<text x="101.9" y="175.7">60.00</text>
<text x="168.2" y="176.9">4-M3.00孔深</text>
<text x="85.6" y="208.3" transform="rotate(-90 85.6 208.3)">9.50</text>
<text x="71.8" y="214.4" transform="rotate(-90 71.8 214.4)">101.00</text>
<text x="175" y="211.7" transform="rotate(-90 175 211.7)">81.00</text>
<text x="171.7" y="231.3">4-</text>
<text x="113" y="236.8">67.50</text>
<text x="74.4" y="245.1" transform="rotate(-42 74.4 245.1)">R10.00</text>
<text x="118.8" y="244">115.00</text>
<text x="118.8" y="252.9">135.00</text>
<text x="41.6" y="263.5">技术要求：</text>
<text x="41.5" y="268">1.表面处理：喷180#砂，本色氧化;</text>
<text x="41.8" y="272.5">2.锐角倒钝，去除毛刺飞边;</text>
<text x="41.7" y="277">3.零件表面光洁，不应有划痕、擦伤等损伤零件表面的缺陷，不得有油污等脏污;</text>
</g>
<text font-size="3.2" x="353.5" y="223.2">0-6mm:</text>
<text font-size="2.9" x="353.6" y="216">DIMENSION TOLERANCE T1</text>
</svg>
